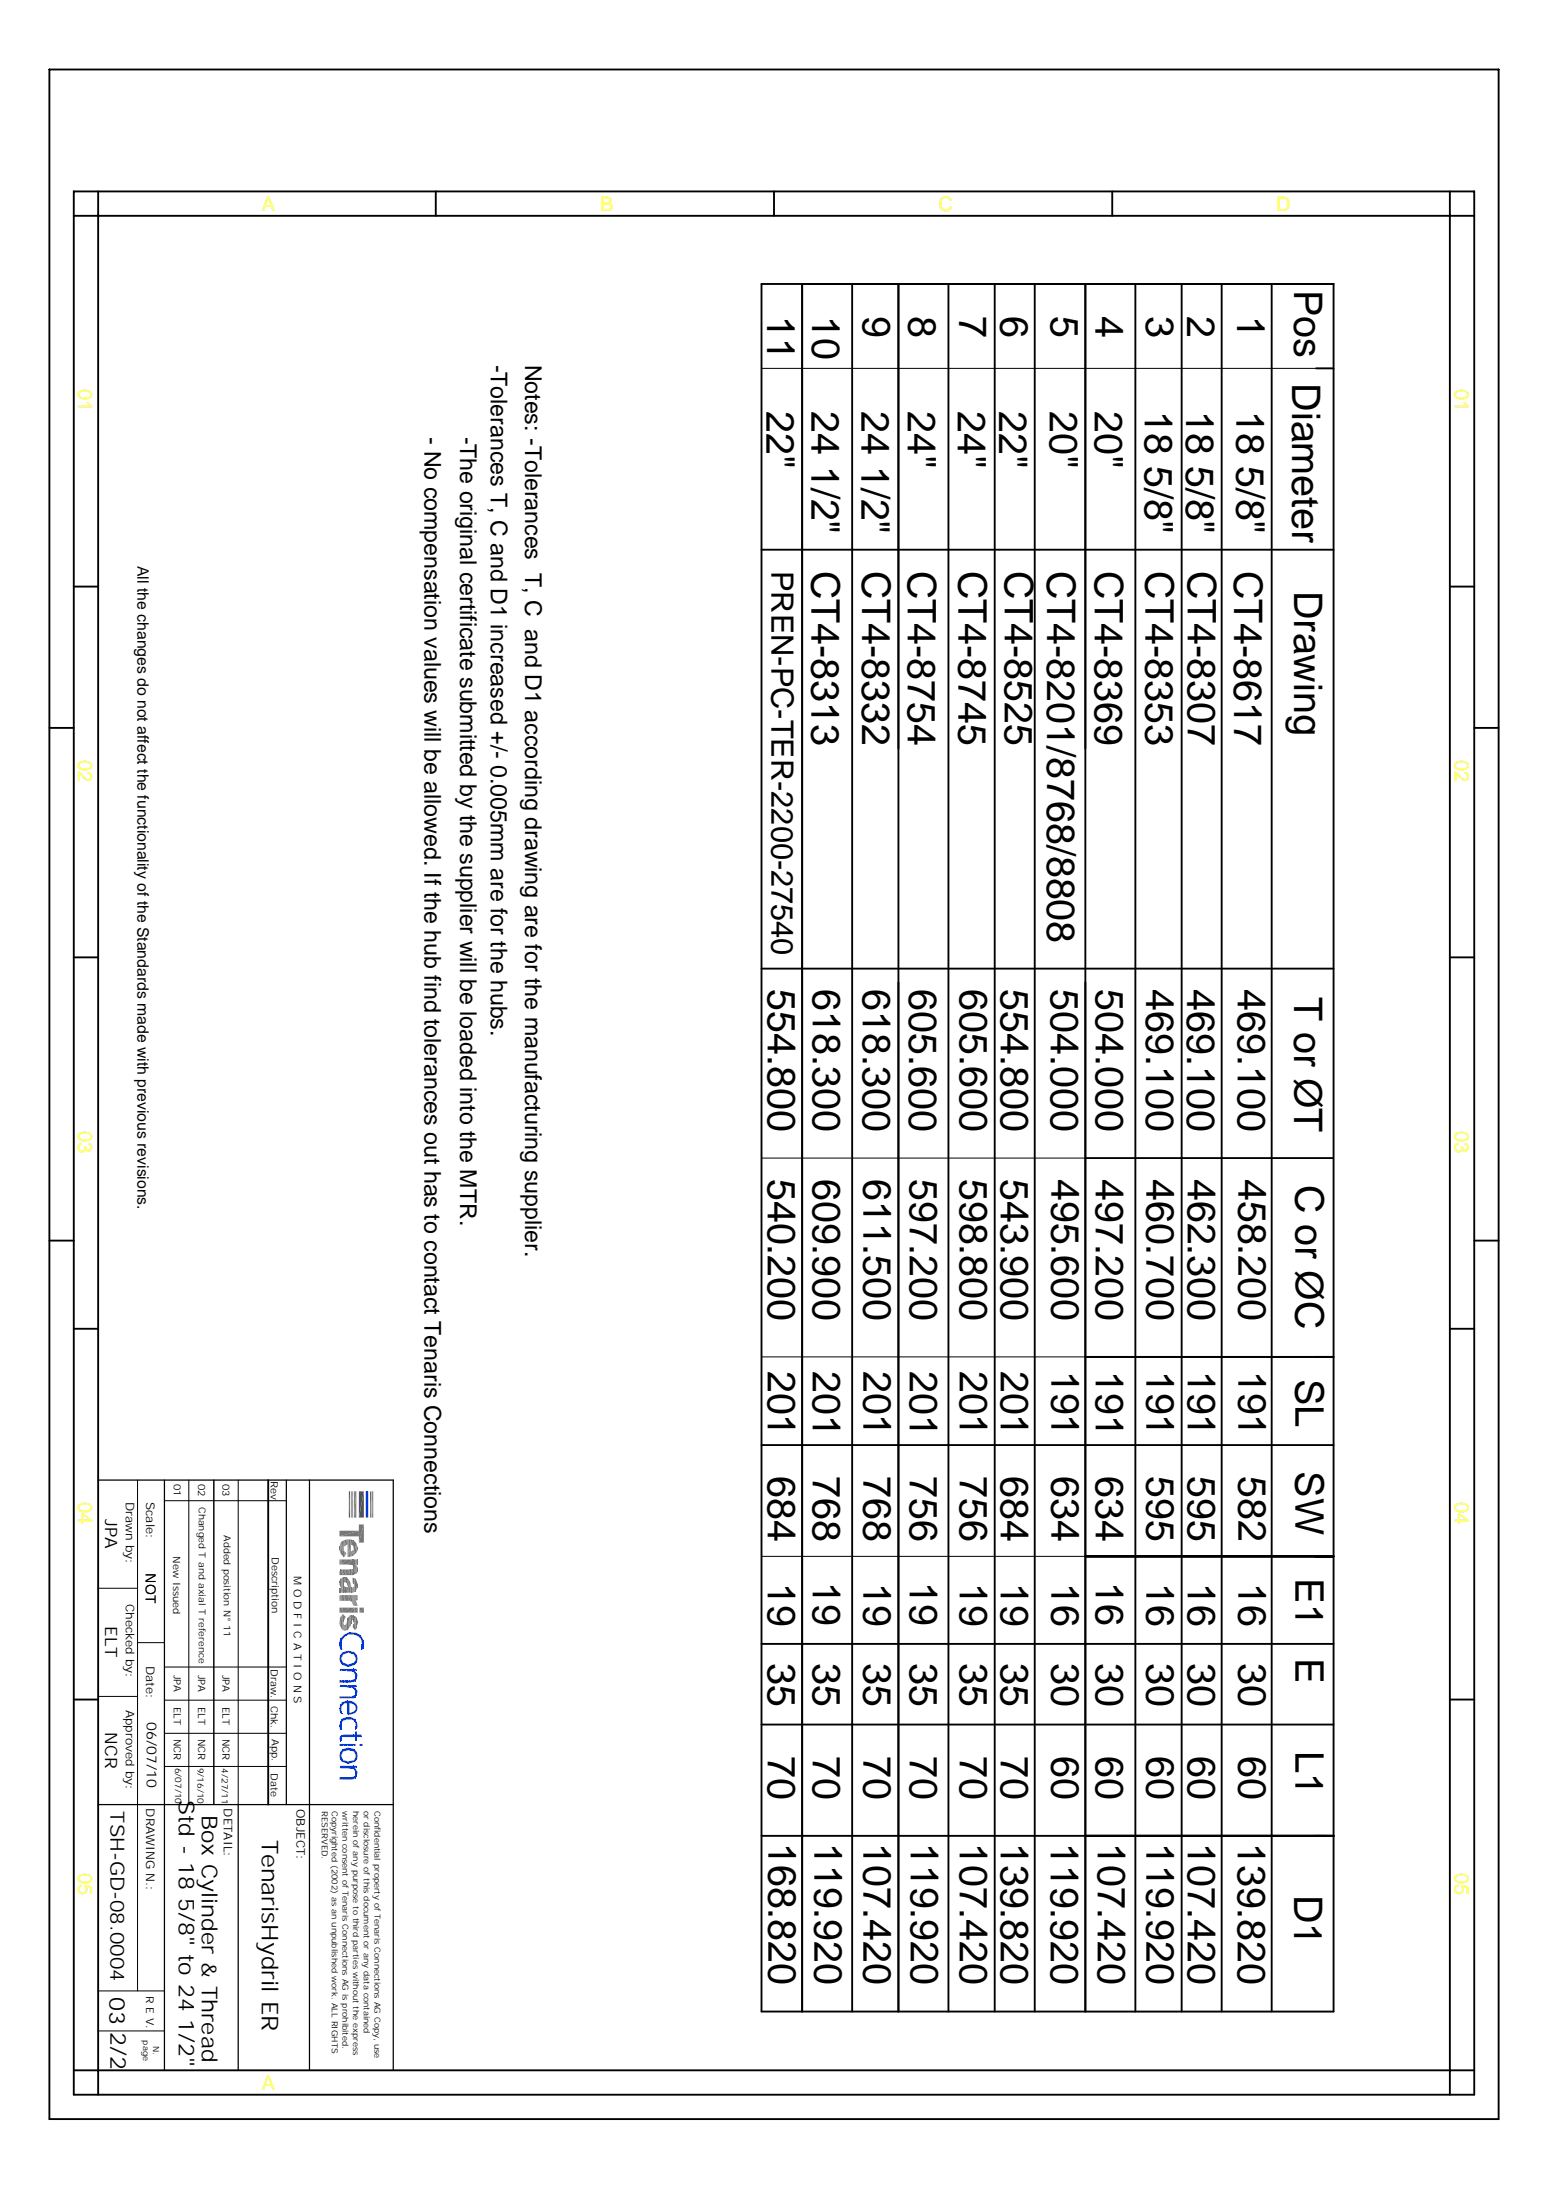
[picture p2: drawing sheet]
<svg xmlns="http://www.w3.org/2000/svg" width="210mm" height="297mm" viewBox="0 0 210 297" stroke-linecap="round" stroke-linejoin="round" font-family="sans-serif">
<g fill="none" stroke="#000" stroke-width=".25">
<path d="M6.7 9.4h196.2v277.5h-196.2zM10 25.9h189.6v257.7h-189.6zM13.3 25.9v3.3h-3.3M13.3 29.2h183v251.1h-183zM59 25.9v3.3M103.1 38.5h77.5v233.9h-77.5M104.8 25.9v3.3M108.6 38.5v233.9M115.4 38.5v233.9M128.4 38.5v233.9M134.7 38.5v233.9M140.1 38.5v233.9"/>
<path d="M150.6 25.9v3.3M153.8 38.5v233.9M160 38.5v233.9M165.4 38.5v233.9M172.2 38.5v233.9M196.3 25.9v3.3h3.3M178.2 49.9h2.4M10 79.4h3.3M103.1 74.4h77.5M196.3 79.4h3.3M6.7 98.6h3.3M199.6 98.6h3.3"/>
<path d="M121.7 101.4v-62.9v233.9v-139.4M147 101.4v-62.9v233.9v-139.4M10 129.6h3.3M103.1 131.2h77.5M196.3 129.6h3.3M6.7 168h3.3M10 179.9h3.3M196.3 179.9h3.3M199.6 168h3.3M103.1 195.7h77.5M147 183.7h33.6zM178.1 183.7h2.5"/>
<path d="M178.1 210.7h2.5h-33.6h33.6M10 230.1h3.3M103.1 233.5h77.5M103.1 222.6h77.5M196.3 230.1h3.3M103.1 248.6h77.5h-33.6h33.6h-2.5M10 280.3h3.3v3.3M199.6 280.3h-3.3v3.3"/>
</g>
<path d="M147 38.5h33.6M103.1 49.9h77.3M103.1 156.8h77.5M103.1 183.7h77.5M18.6 200.4v69.2M25.6 200.4v44M103.1 210.7h77.5M147 248.6h33.6M108.6 272.4h72" fill="none" stroke="#000" stroke-width=".14"/>
<path d="M22.3 200.4v79.9M38.8 200.4v44M41.9 200.4v79.9M53.3 200.4v79.9" fill="none" stroke="#000" stroke-width=".17"/>
<g fill="#767676">
<path d="M48.3 217.2l.1 .2h-.1z"/>
<path d="M48.3 216l.1 .1-.1 .6z"/>
<path d="M48.4 216.1v.6h-.1z"/>
<path d="M48.2 216.8l.1 .4-.1 .2z"/>
<path d="M48.3 217.2v.2h-.1z"/>
<path d="M48.2 216h.1l-.1 .8z"/>
<path d="M48.3 216v.7l-.1 .1z"/>
<path d="M48 216h.2l-.2 1.4z"/>
<path d="M48.2 216v1.4h-.2z"/>
<path d="M47.9 216h.1l-.1 1.4z"/>
<path d="M48 216v1.4h-.1z"/>
<path d="M47.8 216h.1l-.1 1.4z"/>
<path d="M47.9 216v1.4h-.1z"/>
<path d="M47.8 216v1.2z"/>
<path d="M47.8 216v1.4v-.2z"/>
<path d="M47.7 216h.1l-.1 .9z"/>
<path d="M47.8 216v1.2l-.1-.3z"/>
<path d="M47.4 216h.3l-.3 .8z"/>
<path d="M47.7 216v.9l-.3-.1z"/>
<path d="M47.2 216h.2l-.2 .8z"/>
<path d="M47.4 216v.8h-.2z"/>
<path d="M46.7 216h.5l-.5 .8z"/>
<path d="M47.2 216v.8h-.5z"/>
<path d="M46.2 216h.5l-.5 .8z"/>
<path d="M46.7 216v.8h-.5z"/>
<path d="M46.1 216h.1l-.1 .8z"/>
<path d="M46.2 216v.8h-.1z"/>
<path d="M46.1 216v.8z"/>
<path d="M46 216.1l.1-.1-.1 .8z"/>
<path d="M46.1 216v.8h-.1z"/>
</g>
<path d="M13.3 200.4h40" fill="none" stroke="#000" stroke-width=".17"/>
<path d="M13.3 215.1h5.3" fill="none" stroke="#000" stroke-width=".14"/>
<path d="M49.7 201.9v3.6" fill="none" stroke="#0037dd" stroke-width=".34"/>
<path d="M50.5 201.9v3.6" fill="none" stroke="#dd00a5" stroke-width=".17"/>
<path d="M50.2 201.9v3.6" fill="none" stroke="#00b85c" stroke-width=".17"/>
<g fill="#00b85c">
<path d="M48.6 201.9h.7l-.7 3.6z"/>
<path d="M49.3 201.9v3.6h-.7z"/>
</g>
<path d="M47.7 201.9v3.6" fill="none" stroke="#0037dd" stroke-width=".17"/>
<path d="M47.3 201.9v3.6" fill="none" stroke="#00b85c" stroke-width=".17"/>
<path d="M48.1 201.9v3.6" fill="none" stroke="#dd00a5" stroke-width=".34"/>
<path d="M22.3 203.2h16.5" fill="none" stroke="#000" stroke-width=".14"/>
<g fill="#767676">
<path d="M48.4 212.2v.7z"/>
<path d="M48.4 211.2v.7z"/>
<path d="M48.3 212.1l.1 .1-.1 .8z"/>
<path d="M48.4 212.2v.7l-.1 .1z"/>
<path d="M48.3 211.2h.1l-.1 .7z"/>
<path d="M48.4 211.2v.7h-.1z"/>
<path d="M48.3 211.9v.2v1z"/>
<path d="M48.3 212.1v.9v.1z"/>
<path d="M48.3 211.2v.7z"/>
<path d="M48.2 211.9h.1l-.1 1.2z"/>
<path d="M48.3 211.9v1.2h-.1z"/>
<path d="M48.2 211.2h.1l-.1 .7z"/>
<path d="M48.3 211.2v.7h-.1z"/>
</g>
<path d="M48 211.2v2" fill="none" stroke="#767676" stroke-width=".25"/>
<g fill="#767676">
<path d="M47.9 212.3v.9z"/>
<path d="M47.9 211.2v1.1z"/>
<path d="M47.9 212.3l-.1 1v-.9z"/>
<path d="M47.9 212.3v.9l-.1 .1z"/>
<path d="M47.8 211.2h.1l-.1 .7z"/>
<path d="M47.9 211.2v1.1l-.1-.4z"/>
<path d="M47.8 211.2v.7z"/>
<path d="M47.6 212.5l.2-.1-.2 .9z"/>
<path d="M47.8 212.4v.9h-.2z"/>
<path d="M47.4 212.5h.2l-.2 .8z"/>
<path d="M47.6 212.5v.8h-.2z"/>
<path d="M47.4 212.5v.8z"/>
<path d="M47.2 212.5h.2l-.2 .8z"/>
<path d="M47.4 212.5v.8h-.2z"/>
<path d="M47 211.2h.8l-.8 .7z"/>
<path d="M47 211.9l.8-.7v.7z"/>
<path d="M46.8 212.5h.4l-.4 .8z"/>
<path d="M47.2 212.5v.8h-.4z"/>
<path d="M46.4 212.5h.4l-.4 .8z"/>
<path d="M46.8 212.5v.8h-.4z"/>
<path d="M46.2 211.2h.8l-.8 .7z"/>
<path d="M46.2 211.9l.8-.7v.7z"/>
<path d="M46.1 211.2h.1l-.1 .7z"/>
<path d="M46.2 211.2v.7h-.1z"/>
<path d="M46.1 212.5h.3l-.3 .8z"/>
<path d="M46.4 212.5v.8h-.3z"/>
<path d="M46.1 212.5v.8z"/>
<path d="M46.1 212.6l-.1 .6z"/>
<path d="M46.1 212.6v.7l-.1-.1z"/>
<path d="M46 211.2h.1l-.1 .7z"/>
<path d="M46.1 211.2v.7h-.1z"/>
<path d="M48.3 209.3l.2 .3-.2 .6z"/>
<path d="M48.3 209v.3v.9z"/>
<path d="M48.3 209.3v.9z"/>
<path d="M47.9 208.6l.4 .4-.4 1.6z"/>
<path d="M48.3 209v1.2l-.4 .4z"/>
<path d="M47.8 208.6h.1l-.1 .8z"/>
<path d="M47.9 208.6v1.2l-.1-.4z"/>
<path d="M47.9 209.8l-.1 .9v-.8z"/>
<path d="M47.9 209.8v.8l-.1 .1z"/>
<path d="M47.8 208.5v.8z"/>
<path d="M47.8 208.6v.8z"/>
<path d="M47.6 210.1l.2-.2-.2 .8z"/>
<path d="M47.8 209.9v.8h-.2z"/>
<path d="M47.5 210.1h.1l-.1 .6z"/>
<path d="M47.6 210.1v.6h-.1z"/>
<path d="M47.5 208.5h.3l-.3 .6z"/>
<path d="M47.8 208.5v.8l-.3-.2z"/>
</g>
<path d="M47.4 208.5v2.3" fill="none" stroke="#767676" stroke-width=".25"/>
<path d="M47.1 208.5v2.3M47.2 208.5v2.3" fill="none" stroke="#767676" stroke-width=".14"/>
<g fill="#767676">
<path d="M47 208.5h.1l-.1 .6z"/>
<path d="M47.1 208.5v.6h-.1z"/>
<path d="M46.7 210.2l.2 .1-.2 .4z"/>
<path d="M46.7 208.5h.3l-.3 .9z"/>
<path d="M47 208.5v.6l-.3 .3z"/>
<path d="M46.7 210.1v.1v.6z"/>
<path d="M46.7 210.2v.6z"/>
<path d="M46.6 210l.1 .1-.1 .6z"/>
<path d="M46.7 210.1v.7l-.1-.1z"/>
<path d="M46.6 209.6v1.1z"/>
<path d="M46.6 210v.7z"/>
<path d="M46.5 209.5l.1 .1-.1 1.1z"/>
<path d="M46.6 209.6v1.1h-.1z"/>
<path d="M46.5 208.6l.2-.1-.2 1z"/>
<path d="M46.7 208.5v.9l-.2 .1z"/>
<path d="M46.3 208.7l.2-.1-.2 2z"/>
</g>
<path d="M46.4 208.6v2.1" fill="none" stroke="#767676" stroke-width=".17"/>
<g fill="#767676">
<path d="M46.1 208.9l.2-.2-.2 1.7z"/>
<path d="M46.3 208.7v1.9l-.2-.2z"/>
<path d="M46.1 208.9v1.3z"/>
<path d="M46.1 208.9v1.5v-.2z"/>
<path d="M46 209.4v.5z"/>
<path d="M46.1 209.2l-.1 .7z"/>
<path d="M46.1 209.2v1l-.1-.3z"/>
<path d="M48.6 206.4h.7l-.7 2.5z"/>
<path d="M49.3 206.4v2.5h-.7z"/>
<path d="M46 207.3h2.6l-2.6 .7z"/>
<path d="M46 208l2.6-.7v.7z"/>
<path d="M48.4 214.5v.5z"/>
<path d="M48.2 213.8l.2 .7-.2 .9z"/>
<path d="M48.4 214.5v.5l-.2 .4z"/>
<path d="M48.2 213.8v1.7z"/>
<path d="M48 213.7l.2 .1-.2 1.8z"/>
<path d="M48.2 213.8v1.7l-.2 .1z"/>
<path d="M48 214.6l-.1 1z"/>
<path d="M48 214.6v1h-.1z"/>
<path d="M47.9 213.7h.1l-.1 .8z"/>
<path d="M48 213.7v.9l-.1-.1z"/>
<path d="M47.9 213.7v.7z"/>
<path d="M47.9 213.7v.8z"/>
<path d="M47.8 214.9h.1l-.1 .8z"/>
<path d="M47.9 214.9v.7l-.1 .1z"/>
<path d="M47.8 215v-.1v.8z"/>
<path d="M47.8 214.9v.8z"/>
<path d="M47.8 213.6l.1 .1-.1 .6z"/>
<path d="M47.9 213.7v.7l-.1-.1z"/>
<path d="M47.6 215h.2l-.2 .7z"/>
<path d="M47.8 215v.7h-.2z"/>
<path d="M47.6 215v.7z"/>
<path d="M47.6 214.9v.8z"/>
<path d="M47.5 214.6l.1 .3-.1 .8z"/>
<path d="M47.6 214.9v.8h-.1z"/>
<path d="M47.4 214.2l.1 .4-.1 1.1z"/>
<path d="M47.5 214.6v1.1h-.1z"/>
<path d="M47.2 213.8l.2 .4-.2 1.5z"/>
<path d="M47.4 214.2v1.5h-.2z"/>
<path d="M47 214.9l.2 .1-.2 .7z"/>
<path d="M47.2 215v.7h-.2z"/>
<path d="M47 213.6l.2 .2-.2 .7z"/>
<path d="M47.2 213.8v1.2l-.2-.5z"/>
<path d="M47 213.6v.8z"/>
<path d="M47 213.6v.9z"/>
<path d="M46.7 213.5l.3 .1-.3 .6z"/>
<path d="M47 213.6v.8l-.3-.2z"/>
<path d="M46.7 214.9h.3l-.3 .8z"/>
<path d="M47 214.9v.8h-.3z"/>
<path d="M46.7 214.9v.8z"/>
<path d="M46.6 213.5h.1l-.1 .8z"/>
<path d="M46.7 213.5v.7l-.1 .1z"/>
<path d="M46.5 214.6l.2 .3-.2 .8z"/>
<path d="M46.7 214.9v.8h-.2z"/>
<path d="M46.5 213.5h.1l-.1 1.1z"/>
<path d="M46.6 213.5l-.1 1.1z"/>
<path d="M46.5 214.6v1.1z"/>
<path d="M46.5 213.5v1.1z"/>
</g>
<path d="M46.4 213.6v2.1M46.4 213.5v2.2" fill="none" stroke="#767676" stroke-width=".14"/>
<g fill="#767676">
<path d="M46.2 213.7h.1l-.1 2z"/>
<path d="M46.3 213.7v2h-.1z"/>
<path d="M46.1 215.1h.1l-.1 .6z"/>
<path d="M46.2 215.1v.6h-.1z"/>
<path d="M46.1 215.1v.6z"/>
<path d="M46.1 213.8l.1-.1-.1 1.1z"/>
<path d="M46.2 213.7v1.4l-.1-.3z"/>
<path d="M46.1 213.8v.9z"/>
<path d="M46.1 213.8v1z"/>
<path d="M46 215.1h.1l-.1 .6z"/>
<path d="M46.1 215.1v.6h-.1z"/>
<path d="M46 214.1v.5z"/>
<path d="M46 215.1v.6z"/>
<path d="M46.1 214l-.1 .6z"/>
<path d="M46.1 214v.7l-.1-.1z"/>
</g>
<path d="M13.3 229.7h5.3M18.6 222.4h3.7" fill="none" stroke="#000" stroke-width=".14"/>
<g fill="#0037dd">
<path d="M48.3 228.9l.1 .1-.1 .4z"/>
<path d="M48.3 228.9v.6z"/>
<path d="M48.3 228.3v.1z"/>
<path d="M48.3 228.2v.1v.1z"/>
<path d="M48.2 228.6l.1 .3-.1 .8z"/>
<path d="M48.3 228.9v.6l-.1 .2z"/>
<path d="M48.2 228.6v1.1z"/>
<path d="M48.2 229l-.1 .8z"/>
<path d="M48.2 229v.7l-.1 .1z"/>
<path d="M48.1 228.5l.1 .1-.1 .4z"/>
<path d="M48.2 228.6v.4h-.1z"/>
<path d="M48.1 228.2h.2l-.2 .2z"/>
<path d="M48.3 228.2v.2h-.2z"/>
<path d="M48.1 229.5v.4z"/>
<path d="M47.9 229.5h.2l-.2 .5z"/>
<path d="M48.1 229.5v.4l-.2 .1z"/>
<path d="M47.9 228.4l.2 .1-.2 .2z"/>
<path d="M48.1 228.5v.5l-.2-.3z"/>
<path d="M47.9 228.2h.2l-.2 .2z"/>
<path d="M48.1 228.2v.2h-.2z"/>
<path d="M47.9 228.2v.4z"/>
<path d="M47.9 228.2v.5z"/>
<path d="M47.8 228.2h.1l-.1 .4z"/>
<path d="M47.9 228.2v.4h-.1z"/>
<path d="M47.7 229.7l.2-.2-.2 .5z"/>
<path d="M47.9 229.5v.5h-.2z"/>
<path d="M47.6 228.2h.2l-.2 .3z"/>
<path d="M47.8 228.2v.4l-.2-.1z"/>
<path d="M47.5 229.7h.2l-.2 .3z"/>
<path d="M47.7 229.7v.3h-.2z"/>
<path d="M47.2 229.7h.3l-.3 .3z"/>
<path d="M47.5 229.7v.3h-.3z"/>
<path d="M47.1 228.2h.5l-.5 .3z"/>
<path d="M47.1 228.5l.5-.3v.3z"/>
<path d="M46.9 228.2h.2l-.2 .2z"/>
<path d="M47.1 228.2v.3l-.2-.1z"/>
<path d="M46.7 229.7h.5l-.5 .3z"/>
<path d="M46.7 230l.5-.3v.3z"/>
<path d="M46.3 229.7h.4l-.4 .3z"/>
<path d="M46.3 230l.4-.3v.3z"/>
<path d="M46.2 229.7h.1l-.1 .3z"/>
<path d="M46.3 229.7v.3h-.1z"/>
<path d="M46.1 228.2h.8l-.8 .2z"/>
<path d="M46.1 228.4l.8-.2v.2z"/>
<path d="M46.1 228.2v.2z"/>
<path d="M46.1 228.3v.1h-.1z"/>
<path d="M46.1 229.7h.1l-.1 .3z"/>
<path d="M46.2 229.7v.3h-.1z"/>
<path d="M46 229.7h.1l-.1 .3z"/>
<path d="M46.1 229.7v.3h-.1z"/>
</g>
<path d="M22.3 225.7h16.5" fill="none" stroke="#000" stroke-width=".14"/>
<g fill="#0037dd">
<path d="M48.3 224.1l.1 .5-.1 .5z"/>
<path d="M48.2 224l.1 .1-.1 1.2z"/>
<path d="M48.3 224.1v1l-.1 .2z"/>
<path d="M48.2 224.6l-.1 .8z"/>
<path d="M48.2 224.6v.7l-.1 .1z"/>
<path d="M48.1 223.8l.1 .2-.1 .4z"/>
<path d="M48.2 224v.6l-.1-.2z"/>
<path d="M48.1 224.9l-.2 .6v-.4z"/>
<path d="M48.1 224.9v.5l-.2 .1z"/>
<path d="M47.9 223.7l.2 .1-.2 .2z"/>
<path d="M48.1 223.8v.6l-.2-.4z"/>
<path d="M47.2 225.4l.7-.3-.7 .6z"/>
<path d="M47.2 225.7l.7-.6v.4z"/>
<path d="M47.2 223.5l.7 .2-.7 .1z"/>
<path d="M47.2 223.8l.7-.1v.3z"/>
<path d="M46.5 225.1l.7 .3-.7 .1z"/>
<path d="M46.5 225.5l.7-.1v.3z"/>
<path d="M46.5 223.7l.7-.2-.7 .5z"/>
<path d="M46.5 224l.7-.5v.3z"/>
<path d="M46.3 224.9l.2 .2-.2 .3z"/>
<path d="M46.5 225.1v.4l-.2-.1z"/>
<path d="M46.3 223.8l.2-.1-.2 .7z"/>
<path d="M46.5 223.7v.3l-.2 .4z"/>
<path d="M46.2 224.6l.1 .3-.1 .4z"/>
<path d="M46.3 224.9v.5l-.1-.1z"/>
<path d="M46.3 223.8l-.1 .8z"/>
<path d="M46.1 224.1v1l-.1-.5z"/>
<path d="M46.2 224l-.1 1.1v-1z"/>
<path d="M46.2 224v1.3l-.1-.2z"/>
</g>
<g fill="#767676">
<path d="M48.3 219.2l.2 .4-.2 .5z"/>
<path d="M48.3 219.1v1.3z"/>
<path d="M48.3 219.2v1.2z"/>
<path d="M48.2 218.9l.1 .2-.1 1.6z"/>
<path d="M48.3 219.1v1.3l-.1 .3z"/>
<path d="M48.1 218.9h.1l-.1 1.8z"/>
<path d="M48.2 218.9v1.8h-.1z"/>
<path d="M47.9 218.8l.2 .1-.2 1.7z"/>
<path d="M48.1 218.9v1.8l-.2-.1z"/>
<path d="M47.9 220v.5z"/>
<path d="M47.9 220v.6z"/>
<path d="M47.9 218.8v.8z"/>
<path d="M47.9 218.8v1.2z"/>
<path d="M47.8 220.1v.3v-.2z"/>
<path d="M47.8 220.1h.1l-.1 .3z"/>
<path d="M47.9 220.1v.4l-.1-.1z"/>
<path d="M47.8 218.8h.1l-.1 .6z"/>
<path d="M47.9 218.8v.8l-.1-.2z"/>
<path d="M47.7 218.7l.1 .1-.1 .6z"/>
<path d="M47.8 218.8v.6h-.1z"/>
<path d="M47.7 218.7v.9z"/>
<path d="M47.6 218.7h.1l-.1 .9z"/>
<path d="M47.7 218.7v.9h-.1z"/>
<path d="M47.6 218.7v1.1z"/>
<path d="M47.5 218.7h.1l-.1 1.4z"/>
<path d="M47.6 218.7l-.1 1.4z"/>
<path d="M47.3 218.8l.2-.1-.2 1.6z"/>
<path d="M47.5 218.7v1.4l-.2 .2z"/>
<path d="M47.3 218.8l-.2 1.9v-1.6z"/>
<path d="M47.3 218.8v1.5l-.2 .4z"/>
<path d="M47.1 219.1v1.6z"/>
<path d="M47.1 219.1l-.1 1.6z"/>
<path d="M47.1 219.1v1.6h-.1z"/>
<path d="M47 219.6l-.1 1.1z"/>
<path d="M47 219.6v1.1h-.1z"/>
<path d="M46.7 218.9l.1 .1-.1 .1z"/>
<path d="M46.7 220.1l.2-.2-.2 .9z"/>
<path d="M46.9 219.9v.8l-.2 .1z"/>
<path d="M46.7 220.1v.7z"/>
<path d="M46.6 218.7l.1 .2-.1 .6z"/>
<path d="M46.7 218.9v.2l-.1 .4z"/>
<path d="M46.6 220l.1 .1-.1 .6z"/>
<path d="M46.7 220.1v.7l-.1-.1z"/>
<path d="M46.6 218.7v.9z"/>
<path d="M46.5 219.7l.1 .3-.1 .7z"/>
<path d="M46.6 220v.7h-.1z"/>
<path d="M46.5 218.6l.1 .1-.1 1z"/>
<path d="M46.6 218.7v.9l-.1 .1z"/>
</g>
<path d="M46.4 218.5v2.2" fill="none" stroke="#767676" stroke-width=".14"/>
<g fill="#767676">
<path d="M46.1 219v1.1l-.1-.2z"/>
<path d="M46.3 218.7l-.2 1.4v-1.1z"/>
<path d="M46.3 218.7v2l-.2-.6z"/>
<path d="M48.7 217.7h.6l-.6 .7z"/>
<path d="M49.3 217.7v.7h-.6z"/>
<path d="M48 217.7h.4l-.4 .7z"/>
<path d="M48.4 217.7v.7h-.4z"/>
<path d="M47.2 217.7h.8l-.8 .7z"/>
<path d="M47.2 218.4l.8-.7v.7z"/>
<path d="M46.4 217.7h.8l-.8 .7z"/>
<path d="M46.4 218.4l.8-.7v.7z"/>
<path d="M46 217.7h.4l-.4 .7z"/>
<path d="M46.4 217.7v.7h-.4z"/>
</g>
<g fill="#0037dd">
<path d="M49.3 222.5v.2z"/>
<path d="M49.2 222.1l.1 .4-.1 .7z"/>
<path d="M49.3 222.5l-.1 .7z"/>
<path d="M49.2 222.1v1.1z"/>
<path d="M49.1 221.8l.1 .3-.1 1.3z"/>
<path d="M49.2 222.1v1.1l-.1 .2z"/>
<path d="M49 221.8h.1l-.1 1.6z"/>
<path d="M49.1 221.8v1.6h-.1z"/>
<path d="M49 222.7v.7z"/>
<path d="M48.9 223.2v.2z"/>
<path d="M49 222.9l-.1 .5z"/>
<path d="M49 222.9v.5h-.1z"/>
<path d="M48.9 221.6l.1 .2-.1 .3z"/>
<path d="M49 221.8v.9l-.1-.6z"/>
<path d="M48.9 221.4v.2v.3z"/>
<path d="M48.9 221.6v.5v-.2z"/>
<path d="M48.5 221.2l.4 .2-.4 .2z"/>
<path d="M48.5 221.6l.4-.2v.5z"/>
<path d="M48.2 221.1l.3 .1-.3 .2z"/>
<path d="M48.2 221.4l.3-.2v.4z"/>
<path d="M47.9 221.1h.3l-.3 .2z"/>
<path d="M48.2 221.1v.3l-.3-.1z"/>
<path d="M47.2 221l.7 .1-.7 .2z"/>
<path d="M47.2 221.3l.7-.2v.2z"/>
<path d="M47.2 221.1v-.1v.3z"/>
<path d="M47.2 221v.3z"/>
<path d="M46.7 221.3l.5-.2-.5 .6z"/>
<path d="M47.2 221.1v.2l-.5 .4z"/>
<path d="M46.6 221.3h.1l-.1 .5z"/>
<path d="M46.7 221.3l-.1 .5z"/>
<path d="M46.3 223.2l.1 .2h-.1z"/>
<path d="M46.6 221.3l-.3 .9v-.5z"/>
<path d="M46.6 221.3v.5l-.3 .4z"/>
<path d="M46.3 223v.4z"/>
<path d="M46.3 223.2v.2z"/>
<path d="M46.2 222.7l.1 .3-.1 .4z"/>
<path d="M46.3 223v.4h-.1z"/>
<path d="M46.3 221.7l-.1 .8v-.7z"/>
<path d="M46.3 221.7l-.1 .8z"/>
<path d="M46.2 222.7v.7z"/>
<path d="M46.2 221.8v.9z"/>
<path d="M46.1 221.9l.1-.1-.1 1.6z"/>
<path d="M46.2 221.8v1.6h-.1z"/>
<path d="M46.1 221.9v1.4z"/>
<path d="M46.1 221.9v1.5z"/>
<path d="M46.1 221.9l-.1 1z"/>
<path d="M46.1 221.9v1.4l-.1-.4z"/>
<path d="M46 222.3v.6z"/>
<path d="M48.3 226.8h.1l-.1 .4z"/>
<path d="M48.3 226.7v.6z"/>
<path d="M48.3 226.8v.5z"/>
<path d="M48.3 226.1v.1z"/>
<path d="M48.3 226v.1v.1z"/>
<path d="M48.2 226.4l.1 .3-.1 .8z"/>
<path d="M48.3 226.7v.6l-.1 .2z"/>
<path d="M48.2 226.4v1.1z"/>
<path d="M48.2 226.8l-.1 .8z"/>
<path d="M48.2 226.8v.7l-.1 .1z"/>
<path d="M48.1 226.3l.1 .1-.1 .4z"/>
<path d="M48.2 226.4v.4h-.1z"/>
<path d="M48.1 226h.2l-.2 .2z"/>
<path d="M48.3 226v.2h-.2z"/>
<path d="M48.1 227.3v.4z"/>
<path d="M47.9 227.3h.2l-.2 .5z"/>
<path d="M48.1 227.3v.4l-.2 .1z"/>
<path d="M47.9 226.2l.2 .1-.2 .2z"/>
<path d="M48.1 226.3v.5l-.2-.3z"/>
<path d="M47.9 226h.2l-.2 .2z"/>
<path d="M48.1 226v.2h-.2z"/>
<path d="M47.9 226v.4z"/>
<path d="M47.9 226v.5z"/>
<path d="M47.8 226h.1l-.1 .4z"/>
<path d="M47.9 226v.4h-.1z"/>
<path d="M47.7 227.5l.2-.2-.2 .5z"/>
<path d="M47.9 227.3v.5h-.2z"/>
<path d="M47.6 226h.2l-.2 .3z"/>
<path d="M47.8 226v.4l-.2-.1z"/>
<path d="M47.5 227.5h.2l-.2 .4z"/>
<path d="M47.7 227.5v.3l-.2 .1z"/>
<path d="M47.2 227.5h.3l-.3 .4z"/>
<path d="M47.5 227.5v.4h-.3z"/>
<path d="M47.1 226h.5l-.5 .3z"/>
<path d="M47.1 226.3l.5-.3v.3z"/>
<path d="M46.9 226h.2l-.2 .2z"/>
<path d="M47.1 226v.3l-.2-.1z"/>
<path d="M46.7 227.5h.5l-.5 .4z"/>
<path d="M46.7 227.9l.5-.4v.4z"/>
<path d="M46.3 227.5h.4l-.4 .4z"/>
<path d="M46.7 227.5v.4h-.4z"/>
<path d="M46.2 227.5h.1l-.1 .4z"/>
<path d="M46.3 227.5v.4h-.1z"/>
<path d="M46.1 226h.8l-.8 .2z"/>
<path d="M46.1 226.2l.8-.2v.2z"/>
<path d="M46.1 226v.2z"/>
<path d="M46.1 226.1v.1h-.1z"/>
<path d="M46.1 227.5h.1l-.1 .4z"/>
<path d="M46.2 227.5v.4h-.1z"/>
<path d="M46 227.5h.1l-.1 .4z"/>
<path d="M46.1 227.5v.4h-.1z"/>
</g>
<path d="M22.3 239.2h16.5M22.3 234.7h16.5M22.3 230.2h16.5" fill="none" stroke="#000" stroke-width=".14"/>
<g fill="#0037dd">
<path d="M48.3 237.3l.1 .5-.1 .5z"/>
<path d="M48.2 237.1l.1 .2-.1 1.1z"/>
<path d="M48.3 237.3v1l-.1 .1z"/>
<path d="M48.2 237.8l-.1 .8z"/>
<path d="M48.1 236.9l.1 .2-.1 .4z"/>
<path d="M48.2 237.1v.7l-.1-.3z"/>
<path d="M48.1 238l-.2 .6v-.2z"/>
<path d="M48.1 238v.6h-.2z"/>
<path d="M47.9 236.8l.2 .1-.2 .3z"/>
<path d="M48.1 236.9v.6l-.2-.3z"/>
<path d="M47.2 238.5l.7-.1-.7 .5z"/>
<path d="M47.2 238.9l.7-.5v.2z"/>
<path d="M47.2 236.7l.7 .1-.7 .2z"/>
<path d="M47.2 237l.7-.2v.4z"/>
<path d="M46.5 238.4l.7 .1-.7 .1z"/>
<path d="M46.5 238.6l.7-.1v.4z"/>
<path d="M46.5 236.8l.7-.1-.7 .5z"/>
<path d="M46.5 237.2l.7-.5v.3z"/>
<path d="M46.3 238l.2 .4-.2 .2z"/>
<path d="M46.5 238.4v.2h-.2z"/>
<path d="M46.3 236.9l.2-.1-.2 .7z"/>
<path d="M46.5 236.8v.4l-.2 .3z"/>
<path d="M46.2 237.8l.1 .2-.1 .4z"/>
<path d="M46.3 238v.6l-.1-.2z"/>
<path d="M46.3 236.9l-.1 .9z"/>
<path d="M46.1 237.3v1l-.1-.5z"/>
<path d="M46.2 237.1l-.1 1.2v-1z"/>
<path d="M46.2 237.1v1.3l-.1-.1z"/>
<path d="M48.3 233.3l.1 .5-.1 .2z"/>
<path d="M48.3 233.3v.8z"/>
<path d="M48.2 232.9l.1 .4-.1 .8z"/>
<path d="M48.3 233.3v.8h-.1z"/>
<path d="M48.2 233.7v.5z"/>
<path d="M48.1 232.8l.1 .1-.1 .4z"/>
<path d="M48.2 232.9v.8l-.1-.4z"/>
<path d="M48.1 234.1v.1z"/>
<path d="M48.2 233.9l-.1 .3z"/>
<path d="M48.2 233.9v.3h-.1z"/>
<path d="M48.1 232.8v.5z"/>
<path d="M47.8 232.7l.3 .1-.3 .1z"/>
<path d="M47.8 232.9l.3-.1v.5z"/>
<path d="M47.6 232.5l.2 .2-.2 .1z"/>
<path d="M47.6 232.8l.2-.1v.2z"/>
<path d="M47.4 232.5h.2l-.2 .3z"/>
<path d="M47.6 232.5v.3h-.2z"/>
<path d="M47 232.5h.4l-.4 .3z"/>
<path d="M47 232.8l.4-.3v.3z"/>
<path d="M46.9 232.5h.1l-.1 .3z"/>
<path d="M47 232.5v.3h-.1z"/>
<path d="M46.5 232.7l.4-.2-.4 .5z"/>
<path d="M46.9 232.5v.3l-.4 .2z"/>
<path d="M46.4 232.7h.1l-.1 .4z"/>
<path d="M46.5 232.7l-.1 .4z"/>
<path d="M46.3 234v.2z"/>
<path d="M46.2 232.8l.2-.1-.2 .7z"/>
<path d="M46.4 232.7v.4l-.2 .3z"/>
<path d="M46.2 233.8l.1 .2-.1 .2z"/>
<path d="M46.3 234v.2h-.1z"/>
<path d="M46.2 232.8v.7z"/>
<path d="M46.2 233.7v.5z"/>
<path d="M46.2 233.8v.4z"/>
<path d="M46.2 232.9v.8z"/>
<path d="M46.1 233.1l.1-.2-.1 1.3z"/>
<path d="M46.2 232.9v1.3h-.1z"/>
<path d="M46.1 233.1v1.1z"/>
<path d="M46 233.6v.3z"/>
<path d="M46.1 233.2l-.1 .7z"/>
<path d="M46.1 233.2v1l-.1-.3z"/>
<path d="M48.3 231l.1 .2-.1 .5z"/>
<path d="M48.3 230.7v.3v.7z"/>
<path d="M48.3 231v.7z"/>
<path d="M48.2 230.6l.1 .1-.1 1.2z"/>
<path d="M48.3 230.7v1l-.1 .2z"/>
<path d="M48.1 230.6h.1l-.1 .4z"/>
<path d="M48.2 230.6v.8l-.1-.4z"/>
<path d="M48.2 231.4l-.1 .6z"/>
<path d="M48.2 231.4v.5l-.1 .1z"/>
<path d="M47.9 231.7l.2-.1-.2 .4z"/>
<path d="M48.1 231.6v.4h-.2z"/>
<path d="M47.9 230.5l.2 .1-.2 .2z"/>
<path d="M48.1 230.6v.4l-.2-.2z"/>
<path d="M47.8 230.4l.1 .1-.1 .2z"/>
<path d="M47.9 230.5v.3l-.1-.1z"/>
<path d="M47.5 231.9l.4-.2-.4 .5z"/>
<path d="M47.5 232.2l.4-.5v.3z"/>
<path d="M47.4 230.3l.4 .1-.4 .2z"/>
<path d="M47.4 230.6l.4-.2v.3z"/>
<path d="M47.3 231.9h.2l-.2 .3z"/>
<path d="M47.5 231.9v.3h-.2z"/>
<path d="M47.3 230.3h.1l-.1 .3z"/>
<path d="M47.4 230.3v.3h-.1z"/>
<path d="M47.2 230.3h.1l-.1 2z"/>
<path d="M47.3 230.3v1.9l-.1 .1z"/>
<path d="M47.2 230.3v2z"/>
<path d="M47.1 230.3h.1l-.1 2z"/>
<path d="M47.2 230.3v2h-.1z"/>
<path d="M47.1 230.3v1.8z"/>
<path d="M47.1 230.3v2z"/>
<path d="M47.1 230.3v.3z"/>
<path d="M47.1 230.3v.5z"/>
<path d="M46.8 230.3h.3l-.3 .3z"/>
<path d="M47.1 230.3v.3h-.3z"/>
<path d="M46.7 230.4l.1-.1-.1 .3z"/>
<path d="M46.8 230.3v.3h-.1z"/>
<path d="M46.4 230.5l.3-.1-.3 .5z"/>
<path d="M46.7 230.4v.2l-.3 .3z"/>
<path d="M46.3 232h.1z"/>
<path d="M46.3 230.5h.1l-.1 .5z"/>
<path d="M46.4 230.5v.4l-.1 .1z"/>
<path d="M46.2 231.7l.1 .3h-.1z"/>
<path d="M46.2 232h.1z"/>
<path d="M46.2 231.2v.8z"/>
<path d="M46.2 231.7v.3z"/>
<path d="M46.3 230.5l-.1 .7z"/>
<path d="M46.1 230.8l.1-.2-.1 1.4z"/>
<path d="M46.2 230.6v1.4h-.1z"/>
<path d="M46.1 230.8v1.1z"/>
<path d="M46.1 230.8v1.2z"/>
<path d="M46 231.3v.3z"/>
<path d="M46.1 230.9l-.1 .7z"/>
<path d="M46.1 230.9v1l-.1-.3z"/>
<path d="M48.9 234.9l.1 .3h-.1z"/>
<path d="M48.3 234.9h.6l-.6 .3z"/>
<path d="M48.3 235.2l.6-.3v.3z"/>
<path d="M48.1 234.5h.2l-.2 1.2z"/>
<path d="M48.3 234.5v1.2h-.2z"/>
<path d="M47.9 234.9h.2l-.2 .3z"/>
<path d="M48.1 234.9v.3h-.2z"/>
<path d="M47.9 234.9v.3z"/>
<path d="M47.4 234.9h.5l-.5 .3z"/>
<path d="M47.4 235.2l.5-.3v.3z"/>
<path d="M47.3 234.9h.1l-.1 .3z"/>
<path d="M47.4 234.9v.3h-.1z"/>
<path d="M47 234.9h.3l-.3 .3z"/>
<path d="M47 235.2l.3-.3v.3z"/>
<path d="M46.8 234.9h.2l-.2 .3z"/>
<path d="M47 234.9v.3h-.2z"/>
<path d="M46.7 234.9h.1l-.1 .3z"/>
<path d="M46.8 234.9v.3h-.1z"/>
<path d="M46.6 234.9h.1l-.1 .3z"/>
<path d="M46.7 234.9v.3h-.1z"/>
<path d="M46.3 235l.3-.1-.3 .3z"/>
<path d="M46.6 234.9v.3h-.3z"/>
<path d="M46.2 235.5v.2z"/>
<path d="M46.2 235h.1l-.1 .4z"/>
<path d="M46.3 235l-.1 .4z"/>
<path d="M46.2 235v.5z"/>
<path d="M46.2 235v.7z"/>
<path d="M46.2 235l-.1 .8v-.7z"/>
<path d="M46.2 235v.7l-.1 .1z"/>
<path d="M46.1 235.1v.7l-.1-.4z"/>
<path d="M46.1 235.1v.7z"/>
<path d="M48.3 239.9h.1l-.1 .5z"/>
<path d="M48.3 239.3v.1z"/>
<path d="M48.3 239.9v.7z"/>
<path d="M48.3 239.2v.2z"/>
<path d="M48.3 239.1v.1v.2z"/>
<path d="M48.2 239.5l.1 .4-.1 .8z"/>
<path d="M48.3 239.9v.7l-.1 .1z"/>
<path d="M48.2 239.5v1.2z"/>
<path d="M48.2 240l-.1 .8z"/>
<path d="M48.2 240v.7l-.1 .1z"/>
<path d="M48.1 239.5h.1l-.1 .4z"/>
<path d="M48.2 239.5v.5l-.1-.1z"/>
<path d="M48.1 239.1h.2l-.2 .3z"/>
<path d="M48.3 239.1v.3h-.2z"/>
<path d="M48.1 240.4v.4z"/>
<path d="M47.9 240.6l.2-.1-.2 .4z"/>
<path d="M48.1 240.5v.3l-.2 .1z"/>
<path d="M47.9 239.4l.2 .1-.2 .1z"/>
<path d="M48.1 239.5v.4l-.2-.3z"/>
<path d="M47.9 239.1h.2l-.2 .3z"/>
<path d="M48.1 239.1v.3h-.2z"/>
<path d="M47.9 239.1v.4z"/>
<path d="M47.9 239.1v.5z"/>
<path d="M47.8 239.1h.1l-.1 .4z"/>
<path d="M47.9 239.1v.4h-.1z"/>
<path d="M47.7 240.6h.2l-.2 .4z"/>
<path d="M47.9 240.6v.3l-.2 .1z"/>
<path d="M47.6 239.1h.2l-.2 .4z"/>
<path d="M47.8 239.1v.4h-.2z"/>
<path d="M47.5 240.6h.2l-.2 .4z"/>
<path d="M47.7 240.6v.4h-.2z"/>
<path d="M47.2 240.6h.3l-.3 .4z"/>
<path d="M47.5 240.6v.4h-.3z"/>
<path d="M47.1 239.1h.5l-.5 .4z"/>
<path d="M47.1 239.5l.5-.4v.4z"/>
<path d="M46.9 239.1h.2l-.2 .4z"/>
<path d="M47.1 239.1v.4h-.2z"/>
<path d="M46.7 240.6h.5l-.5 .4z"/>
<path d="M46.7 241l.5-.4v.4z"/>
<path d="M46.3 240.6h.4l-.4 .4z"/>
<path d="M46.7 240.6v.4h-.4z"/>
<path d="M46.2 240.6h.1l-.1 .4z"/>
<path d="M46.3 240.6v.4h-.1z"/>
<path d="M46.1 239.1h.8l-.8 .4z"/>
<path d="M46.1 239.5l.8-.4v.4z"/>
<path d="M46.1 239.1v.3z"/>
<path d="M46.1 239.1v.4v-.1z"/>
<path d="M46.1 239.3l-.1 .1z"/>
<path d="M46.1 240.6h.1l-.1 .4z"/>
<path d="M46.2 240.6v.4h-.1z"/>
<path d="M46 240.7l.1-.1-.1 .4z"/>
<path d="M46.1 240.6v.4h-.1z"/>
</g>
<path d="M13.3 244.4h40M32.3 244.4v35.9" fill="none" stroke="#000" stroke-width=".17"/>
<path d="M13.3 269.6h9M13.3 275h9" fill="none" stroke="#000" stroke-width=".14"/>
<g fill="#0037dd">
<path d="M48.7 236.1h.4l-.4 .3z"/>
<path d="M48.7 236.4l.4-.3v.3z"/>
<path d="M47.8 236.1h.4l-.4 .3z"/>
<path d="M47.8 236.4l.4-.3v.3z"/>
<path d="M47.1 236.1h.7l-.7 .3z"/>
<path d="M47.1 236.4l.7-.3v.3z"/>
<path d="M46.3 236.1h.8l-.8 .3z"/>
<path d="M46.3 236.4l.8-.3v.3z"/>
<path d="M46 236.1h.3l-.3 .3z"/>
<path d="M46 236.4l.3-.3v.3z"/>
</g>
<path d="M103.1 38.5v233.9M108.6 38.5v233.9M36.3 200.4v44" fill="none" stroke="#000" stroke-width=".25"/>
<path d="M29 200.4v44M32.3 200.4v44" fill="none" stroke="#000" stroke-width=".14"/>
<g font-size="5.3">
<text x="175.3" y="39.2" transform="rotate(90 175.3 39.2)">Pos</text>
<text x="103.9" y="42.8" transform="rotate(90 103.9 42.8)">11</text>
<text x="110" y="42.8" transform="rotate(90 110 42.8)">10</text>
<text x="116.8" y="42.8" transform="rotate(90 116.8 42.8)">9</text>
<text x="123" y="42.8" transform="rotate(90 123 42.8)">8</text>
<text x="129.9" y="42.8" transform="rotate(90 129.9 42.8)">7</text>
<text x="135.5" y="42.8" transform="rotate(90 135.5 42.8)">6</text>
<text x="142.3" y="42.8" transform="rotate(90 142.3 42.8)">5</text>
<text x="148.3" y="42.8" transform="rotate(90 148.3 42.8)">4</text>
<text x="155.2" y="42.8" transform="rotate(90 155.2 42.8)">3</text>
<text x="160.8" y="42.8" transform="rotate(90 160.8 42.8)">2</text>
<text x="167.6" y="42.8" transform="rotate(90 167.6 42.8)">1</text>
<text x="175" y="51.9" transform="rotate(90 175 51.9)">Diameter</text>
<text x="103.8" y="55.6" transform="rotate(90 103.8 55.6)">22&quot;</text>
<text x="109.9" y="55.6" transform="rotate(90 109.9 55.6)">24 1/2&quot;</text>
<text x="116.7" y="55.6" transform="rotate(90 116.7 55.6)">24 1/2&quot;</text>
<text x="122.9" y="55.6" transform="rotate(90 122.9 55.6)">24&quot;</text>
<text x="129.7" y="55.6" transform="rotate(90 129.7 55.6)">24&quot;</text>
<text x="135.3" y="55.6" transform="rotate(90 135.3 55.6)">22&quot;</text>
<text x="142.2" y="55.6" transform="rotate(90 142.2 55.6)">20&quot;</text>
<text x="148.3" y="55.6" transform="rotate(90 148.3 55.6)">20&quot;</text>
<text x="155" y="55.6" transform="rotate(90 155 55.6)">18 5/8&quot;</text>
<text x="160.6" y="55.6" transform="rotate(90 160.6 55.6)">18 5/8&quot;</text>
<text x="167.5" y="55.6" transform="rotate(90 167.5 55.6)">18 5/8&quot;</text>
<text x="109.9" y="77.3" transform="rotate(90 109.9 77.3)">CT4-8313</text>
<text x="116.8" y="77.3" transform="rotate(90 116.8 77.3)">CT4-8332</text>
<text x="122.9" y="77.3" transform="rotate(90 122.9 77.3)">CT4-8754</text>
<text x="129.8" y="77.3" transform="rotate(90 129.8 77.3)">CT4-8745</text>
<text x="136.1" y="77.3" transform="rotate(90 136.1 77.3)">CT4-8525</text>
<text x="141.8" y="77.3" transform="rotate(90 141.8 77.3)">CT4-8201/8768/8808</text>
<text x="148.3" y="77.3" transform="rotate(90 148.3 77.3)">CT4-8369</text>
<text x="155.1" y="77.3" transform="rotate(90 155.1 77.3)">CT4-8353</text>
<text x="160.9" y="77.3" transform="rotate(90 160.9 77.3)">CT4-8307</text>
<text x="167.1" y="77.3" transform="rotate(90 167.1 77.3)">CT4-8617</text>
<text x="175.3" y="80" transform="rotate(90 175.3 80)">Drawing</text>
<text x="104" y="134" transform="rotate(90 104 134)">554.800</text>
<text x="110.1" y="134" transform="rotate(90 110.1 134)">618.300</text>
<text x="116.8" y="134" transform="rotate(90 116.8 134)">618.300</text>
<text x="123.1" y="134" transform="rotate(90 123.1 134)">605.600</text>
<text x="130" y="134" transform="rotate(90 130 134)">605.600</text>
<text x="135.6" y="134" transform="rotate(90 135.6 134)">554.800</text>
<text x="142.3" y="134" transform="rotate(90 142.3 134)">504.000</text>
<text x="148.4" y="134" transform="rotate(90 148.4 134)">504.000</text>
<text x="155.2" y="134" transform="rotate(90 155.2 134)">469.100</text>
<text x="160.8" y="134" transform="rotate(90 160.8 134)">469.100</text>
<text x="167.6" y="134" transform="rotate(90 167.6 134)">469.100</text>
<text x="175.3" y="135" transform="rotate(90 175.3 135)">T or ØT</text>
<text x="104" y="159.6" transform="rotate(90 104 159.6)">540.200</text>
<text x="110.1" y="159.6" transform="rotate(90 110.1 159.6)">609.900</text>
<text x="116.9" y="159.6" transform="rotate(90 116.9 159.6)">611.500</text>
<text x="123.2" y="159.6" transform="rotate(90 123.2 159.6)">597.200</text>
<text x="130" y="159.6" transform="rotate(90 130 159.6)">598.800</text>
<text x="135.6" y="159.6" transform="rotate(90 135.6 159.6)">543.900</text>
<text x="142.4" y="159.6" transform="rotate(90 142.4 159.6)">495.600</text>
<text x="148.4" y="159.6" transform="rotate(90 148.4 159.6)">497.200</text>
<text x="155.3" y="159.6" transform="rotate(90 155.3 159.6)">460.700</text>
<text x="160.9" y="159.6" transform="rotate(90 160.9 159.6)">462.300</text>
<text x="167.7" y="159.6" transform="rotate(90 167.7 159.6)">458.200</text>
<text x="175.4" y="160.5" transform="rotate(90 175.4 160.5)">C or ØC</text>
<text x="104" y="185.6" transform="rotate(90 104 185.6)">201</text>
<text x="110.1" y="185.7" transform="rotate(90 110.1 185.7)">201</text>
<text x="116.9" y="185.6" transform="rotate(90 116.9 185.6)">201</text>
<text x="123.2" y="185.7" transform="rotate(90 123.2 185.7)">201</text>
<text x="130" y="185.6" transform="rotate(90 130 185.6)">201</text>
<text x="135.6" y="185.6" transform="rotate(90 135.6 185.6)">201</text>
<text x="142.4" y="185.6" transform="rotate(90 142.4 185.6)">191</text>
<text x="148.4" y="185.7" transform="rotate(90 148.4 185.7)">191</text>
<text x="155.3" y="185.6" transform="rotate(90 155.3 185.6)">191</text>
<text x="160.9" y="185.6" transform="rotate(90 160.9 185.6)">191</text>
<text x="167.7" y="185.6" transform="rotate(90 167.7 185.6)">191</text>
<text x="175.4" y="186.7" transform="rotate(90 175.4 186.7)">SL</text>
<text x="104" y="199.9" transform="rotate(90 104 199.9)">684</text>
<text x="110.1" y="199.9" transform="rotate(90 110.1 199.9)">768</text>
<text x="116.9" y="199.9" transform="rotate(90 116.9 199.9)">768</text>
<text x="123.2" y="199.9" transform="rotate(90 123.2 199.9)">756</text>
<text x="130" y="199.9" transform="rotate(90 130 199.9)">756</text>
<text x="135.6" y="199.9" transform="rotate(90 135.6 199.9)">684</text>
<text x="142.4" y="199.9" transform="rotate(90 142.4 199.9)">634</text>
<text x="148.4" y="199.9" transform="rotate(90 148.4 199.9)">634</text>
<text x="155.3" y="199.9" transform="rotate(90 155.3 199.9)">595</text>
<text x="160.9" y="199.9" transform="rotate(90 160.9 199.9)">595</text>
<text x="167.7" y="199.9" transform="rotate(90 167.7 199.9)">582</text>
<text x="175.4" y="199.2" transform="rotate(90 175.4 199.2)">SW</text>
<text x="104" y="214.3" transform="rotate(90 104 214.3)">19</text>
<text x="110.1" y="214.2" transform="rotate(90 110.1 214.2)">19</text>
<text x="116.9" y="214.3" transform="rotate(90 116.9 214.3)">19</text>
<text x="123.2" y="214.2" transform="rotate(90 123.2 214.2)">19</text>
<text x="130" y="214.3" transform="rotate(90 130 214.3)">19</text>
<text x="135.6" y="214.3" transform="rotate(90 135.6 214.3)">19</text>
<text x="142.4" y="214.3" transform="rotate(90 142.4 214.3)">16</text>
<text x="148.4" y="214.2" transform="rotate(90 148.4 214.2)">16</text>
<text x="155.3" y="214.3" transform="rotate(90 155.3 214.3)">16</text>
<text x="160.9" y="214.3" transform="rotate(90 160.9 214.3)">16</text>
<text x="167.7" y="214.3" transform="rotate(90 167.7 214.3)">16</text>
<text x="175.4" y="213.6" transform="rotate(90 175.4 213.6)">E1</text>
<text x="104" y="225.2" transform="rotate(90 104 225.2)">35</text>
<text x="110.1" y="225.1" transform="rotate(90 110.1 225.1)">35</text>
<text x="116.9" y="225.2" transform="rotate(90 116.9 225.2)">35</text>
<text x="123.2" y="225.1" transform="rotate(90 123.2 225.1)">35</text>
<text x="130" y="225.2" transform="rotate(90 130 225.2)">35</text>
<text x="135.6" y="225.2" transform="rotate(90 135.6 225.2)">35</text>
<text x="142.4" y="225.2" transform="rotate(90 142.4 225.2)">30</text>
<text x="148.4" y="225.1" transform="rotate(90 148.4 225.1)">30</text>
<text x="155.3" y="225.2" transform="rotate(90 155.3 225.2)">30</text>
<text x="160.9" y="225.2" transform="rotate(90 160.9 225.2)">30</text>
<text x="167.7" y="225.2" transform="rotate(90 167.7 225.2)">30</text>
<text x="175.4" y="224.6" transform="rotate(90 175.4 224.6)">E</text>
<text x="104" y="237.8" transform="rotate(90 104 237.8)">70</text>
<text x="110.1" y="237.8" transform="rotate(90 110.1 237.8)">70</text>
<text x="116.9" y="237.8" transform="rotate(90 116.9 237.8)">70</text>
<text x="123.2" y="237.8" transform="rotate(90 123.2 237.8)">70</text>
<text x="130" y="237.8" transform="rotate(90 130 237.8)">70</text>
<text x="135.6" y="237.8" transform="rotate(90 135.6 237.8)">70</text>
<text x="142.4" y="237.8" transform="rotate(90 142.4 237.8)">60</text>
<text x="148.4" y="237.8" transform="rotate(90 148.4 237.8)">60</text>
<text x="155.3" y="237.8" transform="rotate(90 155.3 237.8)">60</text>
<text x="160.9" y="237.8" transform="rotate(90 160.9 237.8)">60</text>
<text x="167.7" y="237.8" transform="rotate(90 167.7 237.8)">60</text>
<text x="175.4" y="237.1" transform="rotate(90 175.4 237.1)">L1</text>
<text x="104.1" y="249.5" transform="rotate(90 104.1 249.5)">168.820</text>
<text x="110.3" y="249.5" transform="rotate(90 110.3 249.5)">119.920</text>
<text x="116.9" y="249.5" transform="rotate(90 116.9 249.5)">107.420</text>
<text x="123.4" y="249.5" transform="rotate(90 123.4 249.5)">119.920</text>
<text x="130" y="249.5" transform="rotate(90 130 249.5)">107.420</text>
<text x="135.6" y="249.5" transform="rotate(90 135.6 249.5)">139.820</text>
<text x="142.3" y="249.5" transform="rotate(90 142.3 249.5)">119.920</text>
<text x="148.7" y="249.5" transform="rotate(90 148.7 249.5)">107.420</text>
<text x="155.3" y="249.5" transform="rotate(90 155.3 249.5)">119.920</text>
<text x="160.9" y="249.5" transform="rotate(90 160.9 249.5)">107.420</text>
<text x="167.6" y="249.5" transform="rotate(90 167.6 249.5)">139.820</text>
<text x="175.3" y="256.6" transform="rotate(90 175.3 256.6)">D1</text>
</g>
<text font-size="4.2" x="104.5" y="77.3" transform="rotate(90 104.5 77.3)">PREN-PC-TER-2200-27540</text>
<g font-size="3.1">
<text x="66.5" y="49.4" transform="rotate(90 66.5 49.4)">-Tolerances T, C and D1 increased +/- 0.005mm are for the hubs.</text>
<text x="71.1" y="49.4" transform="rotate(90 71.1 49.4)">Notes: -Tolerances T, C and D1 according drawing are for the manufacturing supplier.</text>
<text x="57.5" y="59.1" transform="rotate(90 57.5 59.1)">- No compensation values will be allowed. If the hub find tolerances out has to contact Tenaris Connections</text>
<text x="62.3" y="59.1" transform="rotate(90 62.3 59.1)">-The original certificate submitted by the supplier will be loaded into the MTR.</text>
<text x="35.5" y="249.1" transform="rotate(90 35.5 249.1)">TenarisHydril ER</text>
</g>
<g font-size="3">
<text x="24.2" y="243.7" transform="rotate(90 24.2 243.7)">Std - 18 5/8&quot; to 24 1/2&quot;</text>
<text x="27.3" y="245.7" transform="rotate(90 27.3 245.7)">Box Cylinder &amp; Thread</text>
<text x="14.8" y="270.4" transform="rotate(90 14.8 270.4)">03</text>
<text x="15" y="275.1" transform="rotate(90 15 275.1)">2/2</text>
</g>
<g font-size="2.7" fill="#ff0">
<text x="35.5" y="28.5">A</text>
<text x="81.3" y="28.5">B</text>
<text x="127.1" y="28.5">C</text>
<text x="172.8" y="28.5">D</text>
<text x="10.6" y="52.7" transform="rotate(90 10.6 52.7)">01</text>
<text x="197" y="52.7" transform="rotate(90 197 52.7)">01</text>
<text x="10.6" y="102.9" transform="rotate(90 10.6 102.9)">02</text>
<text x="197" y="102.9" transform="rotate(90 197 102.9)">02</text>
<text x="10.6" y="153.2" transform="rotate(90 10.6 153.2)">03</text>
<text x="197" y="153.2" transform="rotate(90 197 153.2)">03</text>
<text x="10.6" y="203.4" transform="rotate(90 10.6 203.4)">04</text>
<text x="197" y="203.4" transform="rotate(90 197 203.4)">04</text>
<text x="10.6" y="253.6" transform="rotate(90 10.6 253.6)">05</text>
<text x="197" y="253.6" transform="rotate(90 197 253.6)">05</text>
<text x="35.5" y="283.1">A</text>
</g>
<text font-size="2.7" x="15" y="245.3" transform="rotate(90 15 245.3)">TSH-GD-08.0004</text>
<g font-size="2.3">
<text x="14.2" y="205.7" transform="rotate(90 14.2 205.7)">JPA</text>
<text x="14.2" y="220.2" transform="rotate(90 14.2 220.2)">ELT</text>
<text x="14.2" y="234.5" transform="rotate(90 14.2 234.5)">NCR</text>
</g>
<text font-size="2.1" x="18.6" y="76.6" transform="rotate(90 18.6 76.6)">All the changes do not affect the functionality of the Standards made with previous revisions.</text>
<g font-size="1.9">
<text x="19.7" y="213" transform="rotate(90 19.7 213)">NOT</text>
<text x="19.9" y="233.2" transform="rotate(90 19.9 233.2)">06/07/10</text>
</g>
<g font-size="1.6">
<text x="17" y="203.4" transform="rotate(90 17 203.4)">Drawn by:</text>
<text x="19.8" y="203.4" transform="rotate(90 19.8 203.4)">Scale:</text>
<text x="17" y="217.2" transform="rotate(90 17 217.2)">Checked by:</text>
<text x="19.8" y="225.6" transform="rotate(90 19.8 225.6)">Date:</text>
<text x="17" y="231.5" transform="rotate(90 17 231.5)">Approved by:</text>
<text x="19.8" y="244.9" transform="rotate(90 19.8 244.9)">DRAWING N.:</text>
<text x="30.3" y="244.9" transform="rotate(90 30.3 244.9)">DETAIL:</text>
<text x="40.1" y="245" transform="rotate(90 40.1 245)">OBJECT:</text>
</g>
<g font-size="1.5">
<text x="39.8" y="213.4" transform="rotate(90 39.8 213.4)">M O D F I C A T I O N S</text>
<text x="19.8" y="270.3" transform="rotate(90 19.8 270.3)">R E V.</text>
</g>
<g font-size="1.4">
<text x="23.5" y="200.9" transform="rotate(90 23.5 200.9)">01</text>
<text x="26.8" y="200.9" transform="rotate(90 26.8 200.9)">02</text>
<text x="30.1" y="200.9" transform="rotate(90 30.1 200.9)">03</text>
<text x="36.7" y="200.5" transform="rotate(90 36.7 200.5)">Rev</text>
<text x="23.5" y="210.7" transform="rotate(90 23.5 210.7)">New Issued</text>
<text x="36.8" y="210.8" transform="rotate(90 36.8 210.8)">Description</text>
<text x="23.5" y="226.8" transform="rotate(90 23.5 226.8)">JPA</text>
<text x="26.8" y="226.8" transform="rotate(90 26.8 226.8)">JPA</text>
<text x="30.1" y="226.8" transform="rotate(90 30.1 226.8)">JPA</text>
<text x="36.7" y="226" transform="rotate(90 36.7 226)">Draw.</text>
<text x="23.5" y="231.2" transform="rotate(90 23.5 231.2)">ELT</text>
<text x="26.8" y="231.2" transform="rotate(90 26.8 231.2)">ELT</text>
<text x="30.1" y="231.2" transform="rotate(90 30.1 231.2)">ELT</text>
<text x="36.7" y="231" transform="rotate(90 36.7 231)">Chk.</text>
<text x="23.5" y="235.5" transform="rotate(90 23.5 235.5)">NCR</text>
<text x="26.8" y="235.5" transform="rotate(90 26.8 235.5)">NCR</text>
<text x="30.1" y="235.5" transform="rotate(90 30.1 235.5)">NCR</text>
<text x="36.8" y="235.5" transform="rotate(90 36.8 235.5)">App.</text>
<text x="36.7" y="240.1" transform="rotate(90 36.7 240.1)">Date</text>
</g>
<g font-size="1.3">
<text x="26.9" y="204.1" transform="rotate(90 26.9 204.1)">Changed T and axial T reference</text>
<text x="30.3" y="207.9" transform="rotate(90 30.3 207.9)">Added position N° 11</text>
</g>
<g font-size="1.2">
<text x="23.7" y="239.4" transform="rotate(90 23.7 239.4)">6/07/10</text>
<text x="26.8" y="239.4" transform="rotate(90 26.8 239.4)">9/16/10</text>
<text x="30.1" y="239.5" transform="rotate(90 30.1 239.5)">4/27/11</text>
</g>
<g font-size="1.1">
<text x="43.6" y="245.2" transform="rotate(90 43.6 245.2)">RESERVED.</text>
<text x="45" y="245.2" transform="rotate(90 45 245.2)">Copyrighted (2002) as an unpublished work. ALL RIGHTS</text>
<text x="46.4" y="245.3" transform="rotate(90 46.4 245.3)">written consent of Tenaris Connections AG is prohibited.</text>
<text x="47.8" y="245.2" transform="rotate(90 47.8 245.2)">herein of any purpose to third parties without the express</text>
<text x="49.3" y="245.2" transform="rotate(90 49.3 245.2)">or disclosure of this document or any data contained</text>
<text x="50.7" y="245.2" transform="rotate(90 50.7 245.2)">Confidential property of Tenaris Connections AG Copy, use</text>
<text x="19.4" y="276.3" transform="rotate(90 19.4 276.3)">page</text>
<text x="20.7" y="277" transform="rotate(90 20.7 277)">N.</text>
</g>
</svg>
